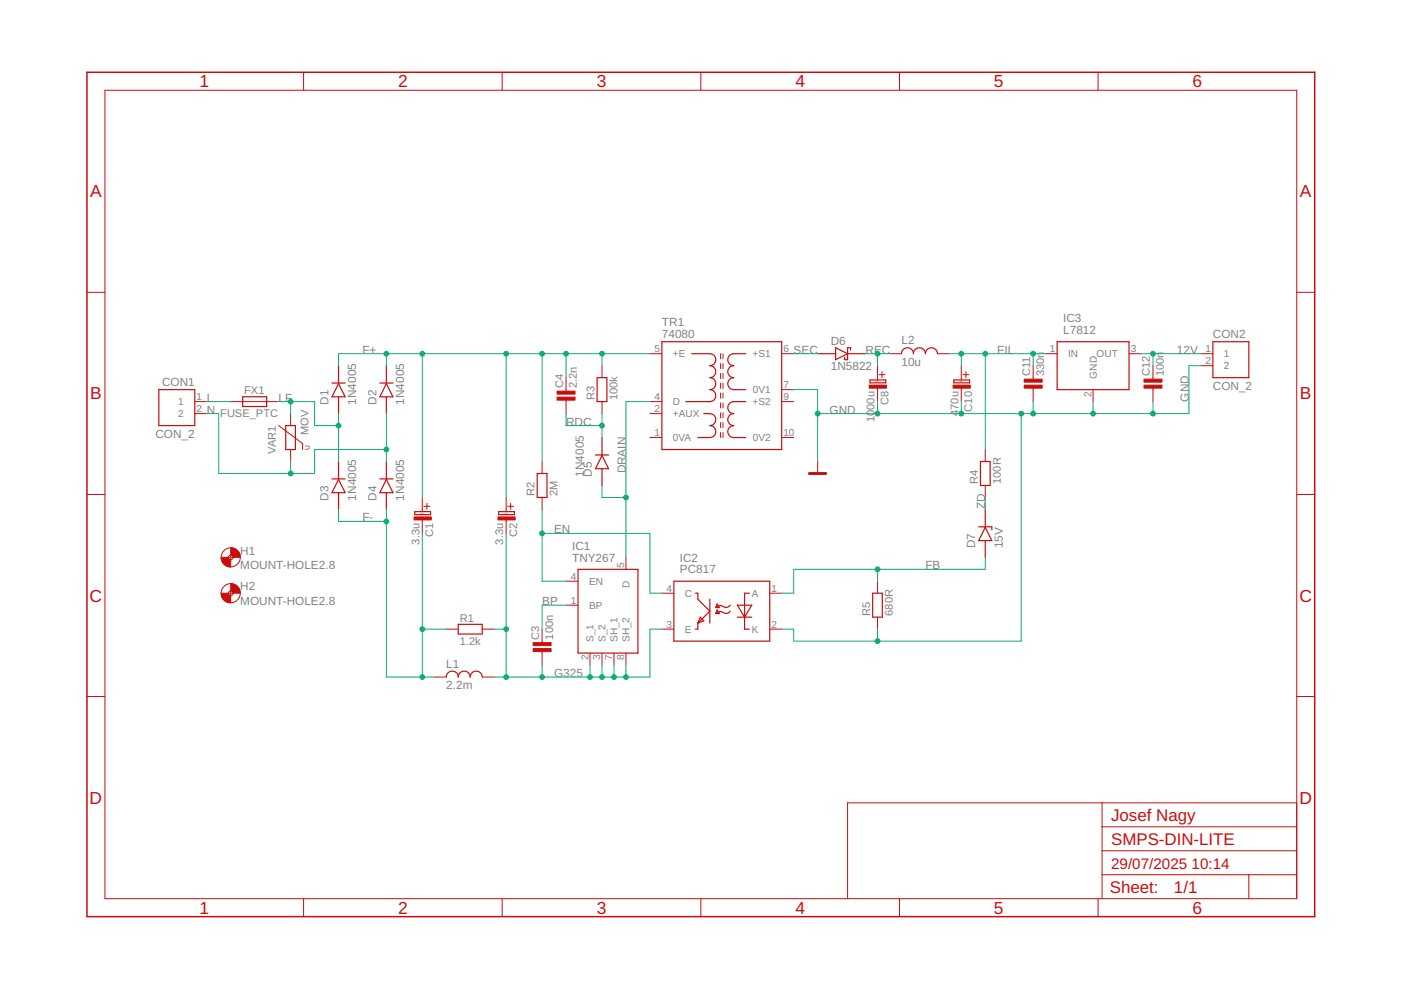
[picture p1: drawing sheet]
<svg xmlns="http://www.w3.org/2000/svg" width="297mm" height="210mm" viewBox="0 0 297 210" stroke-linecap="round" stroke-linejoin="round" font-family="sans-serif">
<g fill="none" stroke="#c90d0c" stroke-width=".25">
<path d="M71.8 77.5v3.8M81.9 77.5v3.8M140.3 72.5h25.4v22.8h-25.4zM146.7 75h3.8a1.27 1.27 0 0 1 1.3 1.3 1.27 1.27 0 0 1-1.3 1.2 1.27 1.27 0 0 1 1.3 1.3 1.27 1.27 0 0 1-1.3 1.3 1.27 1.27 0 0 1 1.3 1.2 1.27 1.27 0 0 1-1.3 1.3 1.27 1.27 0 0 1 1.3 1.3 1.27 1.27 0 0 1-1.3 1.3h-5.1M158.1 75h-2.5a1.27 1.27 0 0 0-1.3 1.3 1.27 1.27 0 0 0 1.3 1.2 1.27 1.27 0 0 0-1.3 1.3 1.27 1.27 0 0 0 1.3 1.3 1.27 1.27 0 0 0-1.3 1.2 1.27 1.27 0 0 0 1.3 1.3h2.5M173.4 75h3.8M177.2 73.7l2.5 1.3-2.5 1.3zM179.7 75h3.8M180.3 74.2v-.5h-.6v2.6h-.6v-.5M191.1 75a1.27 1.27 0 0 1 1.3-1.3 1.27 1.27 0 0 1 1.3 1.3 1.27 1.27 0 0 1 1.2-1.3 1.27 1.27 0 0 1 1.3 1.3 1.27 1.27 0 0 1 1.3-1.3 1.27 1.27 0 0 1 1.3 1.3M224.1 72.5h15.3v10.1h-15.3zM257.2 72.5h7.6v7.6h-7.6z"/>
<path d="M33.7 82.6h7.6v7.6h-7.6zM51.5 84.1h5v2.1h-5zM60.6 90.2h2v5.1h-2zM70.4 81.2h2.8M71.8 81.3l1.4 2.8h-2.8zM71.8 84.1v3.6M71.8 97.9v3.8M80.5 81.2h2.8M81.9 81.3l1.4 2.8h-2.8zM81.9 84.1v3.6M81.9 97.9v3.8M126.2 96.5h2.8"/>
<path d="M126.6 80.1h2.1v5.1h-2.1zM127.6 96.6l1.4 2.8h-2.8zM127.6 92.8v3.8M127.6 99.4v3.5M149.2 87.7a2.53 2.53 0 0 1 2.1 .3 1.28 1.28 0 0 1 .4 1.4 1.28 1.28 0 0 1-1.2 .8 1.27 1.27 0 0 1 1.3 1.3 1.27 1.27 0 0 1-1.3 1.3h-2.5M158.1 85.2h-2.5a1.27 1.27 0 0 0-1.3 1.2 1.27 1.27 0 0 0 1.3 1.3 1.27 1.27 0 0 0-1.3 1.3 1.27 1.27 0 0 0 1.3 1.2 1.27 1.27 0 0 0-1.3 1.3 1.27 1.27 0 0 0 1.3 1.3h2.5M184.5 80.6h3.3v.6h-3.3zM202.2 80.6h3.4v.6h-3.4zM207.9 97.9h2v5h-2zM70.4 101.5h2.8M71.8 104.5v3.5M71.8 101.7l1.4 2.8h-2.8z"/>
<path d="M80.5 101.5h2.8M81.9 101.7l1.4 2.8h-2.8zM81.9 104.5v3.5M87.9 108.5h3.4v.6h-3.4zM105.7 108.5h3.4v.6h-3.4zM113.9 100.4h2.1v5.1h-2.1zM207.5 111.7h2.8v.6M208.9 111.8l1.4 2.8h-2.8zM208.9 108v3.8M208.9 114.6v3.6M97.2 132.4h5v2h-5zM122.6 120.7h12.7v17.8h-12.7z"/>
<path d="M142.9 123.2h20.3v12.7h-20.3zM147.4 125.8h.6v1.2l2.5 2.6-2.5 2.5M148 132.1v1.3h-.6M148.5 130.9l.7 .7-1.2 .5zM150.5 127v5.1M152 128.1l.5 .7h-.7zM152 129.3l.5 .8h-.7zM154.8 128.3l-.7 .5-1.3-.4-.6 .1-.4 .3M154.8 129.6l-.7 .4-1.3-.3-.6 .1-.4 .3M156.3 128.3h3.1l-1.5 2.6zM156.3 130.9h3.1M158.9 125.8h-1v7.6h1"/>
<path d="M185 125.8h2.1v5.1h-2.1zM94.6 143.6a1.27 1.27 0 0 1 1.3-1.3 1.27 1.27 0 0 1 1.3 1.3 1.27 1.27 0 0 1 1.2-1.3 1.27 1.27 0 0 1 1.3 1.3 1.27 1.27 0 0 1 1.3-1.3 1.27 1.27 0 0 1 1.2 1.3"/>
</g>
<g fill="none" stroke="#c90d0c" stroke-width=".21">
<path d="M22.2 19.1h252.7v171.4h-252.7zM64.4 15.3v3.8M106.5 15.3v3.8M148.6 15.3v3.8M190.7 15.3v3.8M232.8 15.3v3.8M18.4 62h3.8M127.6 77.5v2.6M137.8 75h2.5M152.8 75v1.1M152.8 77.1v1.1M152.8 79.2v1.1"/>
<path d="M153.3 75v1.1M153.3 77.1v1.1M153.3 79.2v1.1M165.7 75h2.6M186.1 77.5v3.1M186.4 79.4h1.2M187 78.8v1.3M188.6 75h2.5M198.8 75h2.5M203.8 77.5v3.1M204.2 79.4h1.2M204.8 78.8v1.3"/>
<path d="M219.1 77.5v3.1M221.6 75h2.5M239.4 75h2.5M244.5 77.5v3.1M254.6 75h2.6M254.6 77.5h2.6M274.9 62h3.8M41.3 85.2h2.5M41.3 87.7h2.5M48.9 85.2h10.2M59.1 90.2l5.1 3.8v1.3M61.6 87.7v2.5"/>
<path d="M61.6 95.3v2.6M114.9 97.9v2.5M120 80.1v3M120 84.7v3M127.6 85.2v2.5M137.8 85.2h2.5M137.8 92.8h2.5M137.8 87.7h2.5M152.8 81.3v1M152.8 83.3v1.1M152.8 85.4v1.1M152.8 87.5v1.1"/>
<path d="M152.8 89.6v1.1M152.8 91.7v1.1M153.3 81.3v1M153.3 83.3v1.1M153.3 85.4v1.1M153.3 87.5v1.1M153.3 89.6v1.1M153.3 91.7v1.1M165.7 85.2h2.6M165.7 92.8h2.6M165.7 82.6h2.6M173.4 97.9v2.5"/>
<path d="M186.1 82.1v3.1M203.8 82.1v3.1M208.9 95.3v2.6M219.1 82.1v3.1M231.8 82.6v2.6M244.5 82.1v3.1M18.4 104.8h3.8M48.4 118.2h1M48.9 117.7v1M89.5 105.5v3M89.5 110.1v3M89.9 107.4h1.2"/>
<path d="M90.5 106.7v1.3M107.3 105.5v3M107.3 110.1v3M107.6 107.4h1.3M108.3 106.7v1.3M114.9 105.5v2.5M132.7 118.2v2.5M208.9 102.9v2.6M274.9 104.8h3.8M48.4 125.8h1M48.9 125.3v1M94.6 133.4h2.6"/>
<path d="M102.2 133.4h2.6M114.9 133.4v3M114.9 138v3M120 128.3h2.6M120 123.2h2.6M125.1 138.5v2.5M127.6 138.5v2.5M130.2 138.5v2.5M132.7 138.5v2.5M140.3 125.8h2.6M140.3 133.4h2.6M163.2 125.8h2.5"/>
<path d="M163.2 133.4h2.5M186.1 123.2v2.6M186.1 130.9v2.5M18.4 147.7h3.8M92.1 143.6h2.5M102.2 143.6h2.6M274.9 147.7h3.8M233.7 170.2v20.3M233.7 175.3h41.2M274.9 170.2h-95.2v20.3M64.4 190.5v3.9M106.5 190.5v3.9"/>
<path d="M148.6 190.5v3.9M190.7 190.5v3.9M232.8 190.5v3.9M233.7 185.5h41.2M233.7 180.4h41.2M264.8 185.5v5"/>
<circle cx="48.9" cy="118.2" r="2.03"/>
<circle cx="48.9" cy="118.2" r=".51"/>
<circle cx="48.9" cy="125.8" r="2.03"/>
<circle cx="48.9" cy="125.8" r=".51"/>
</g>
<g fill="#c90d0c" stroke="#c90d0c" stroke-width=".21">
<path d="M87.8 109.6h3.6v.6h-3.6z"/>
<path d="M105.6 109.6h3.6v.6h-3.6z"/>
<path d="M118.1 84.2h3.8v.6h-3.8z"/>
<path d="M118.1 82.9h3.8v.7h-3.8z"/>
<path d="M184.3 81.7h3.6v.6h-3.6z"/>
<path d="M202.1 81.7h3.6v.6h-3.6z"/>
<path d="M217.1 81.7h3.9v.6h-3.9z"/>
<path d="M217.1 80.4h3.9v.6h-3.9z"/>
<path d="M242.5 81.7h3.9v.6h-3.9z"/>
<path d="M242.5 80.4h3.9v.6h-3.9z"/>
<path d="M113 137.5h3.8v.7h-3.8z"/>
<path d="M113 136.2h3.8v.7h-3.8z"/>
</g>
<path d="M171.6 100.4h3.5" fill="none" stroke="#c90d0c" stroke-width=".61"/>
<g fill="#c90d0c" stroke="#c90d0c" stroke-width=".21">
<path d="M48.9 116.1a2 2 0 0 1 2 2.1h-1.5l-.2-.4-.3-.1z" fill-rule="evenodd"/>
<path d="M46.9 118.2h1.5l.1 .3 .4 .2v1.5a2.04 2.04 0 0 1-2-2z" fill-rule="evenodd"/>
<path d="M48.9 123.7a2.04 2.04 0 0 1 2 2.1h-1.5l-.2-.4-.3-.1z" fill-rule="evenodd"/>
<path d="M46.9 125.8h1.5l.1 .3 .4 .2v1.5a2 2 0 0 1-2-2z" fill-rule="evenodd"/>
</g>
<path d="M18.4 15.3h260.3v179.1h-260.3z" fill="none" stroke="#c90d0c" stroke-width=".32"/>
<g fill="none" stroke="#0dab76" stroke-width=".21">
<path d="M81.9 75v2.5M89.5 75v30.5M107.3 75v30.5M114.9 75v22.9M120 75v5.1M127.6 75v2.5M137.8 75h-66v2.5M168.3 75h5.1M183.5 75h5.1M186.1 75v2.5M201.3 75h20.3M203.8 75v2.5"/>
<path d="M208.9 75v20.3M219.1 75v2.5M241.9 75h12.7M244.5 75v2.5M254.6 77.5h-2.5v10.2h-78.7M43.8 85.2h5.1M43.8 87.7h2.6v12.7h20.3v-5.1h15.2M59.1 85.2h7.6v5h5.1M61.6 85.2v2.5M61.6 97.9v2.5M71.8 87.7v10.2M81.9 87.7v10.2"/>
<path d="M120 87.7v2.5h7.6M127.6 87.7v5.1M137.8 85.2h-5.1v33M168.3 82.6h5.1v15.3M186.1 85.2v2.5M203.8 85.2v2.5M216.5 87.7v48.2h-48.2v-2.5h-2.6M219.1 85.2v2.5M231.8 85.2v2.5M244.5 85.2v2.5M71.8 108v2.6h10.1M81.9 108v35.6h10.2"/>
<path d="M89.5 113.1v30.5M107.3 113.1v30.5M114.9 108v15.2h5.1M114.9 113.1h22.9v12.7h2.5M127.6 102.9v2.6h5.1M208.9 118.2v2.5h-40.6v5.1h-2.6M208.9 105.5v2.5M89.5 133.4h5.1M104.8 133.4h2.5M120 128.3h-5.1v5.1M140.3 133.4h-2.5v10.2h-33M186.1 120.7v2.5"/>
<path d="M186.1 133.4v2.5M114.9 141v2.6M125.1 141v2.6M127.6 141v2.6M130.2 141v2.6M132.7 141v2.6"/>
</g>
<g fill="#0dab76" stroke="#0dab76" stroke-width=".21">
<circle cx="61.6" cy="100.4" r=".51"/>
<circle cx="81.9" cy="95.3" r=".51"/>
<circle cx="61.6" cy="85.2" r=".51"/>
<circle cx="71.8" cy="90.2" r=".51"/>
<circle cx="81.9" cy="75" r=".51"/>
<circle cx="127.6" cy="75" r=".51"/>
<circle cx="120" cy="75" r=".51"/>
<circle cx="89.5" cy="75" r=".51"/>
<circle cx="107.3" cy="75" r=".51"/>
<circle cx="114.9" cy="75" r=".51"/>
<circle cx="89.5" cy="133.4" r=".51"/>
<circle cx="89.5" cy="143.6" r=".51"/>
<circle cx="81.9" cy="110.6" r=".51"/>
<circle cx="132.7" cy="105.5" r=".51"/>
<circle cx="127.6" cy="90.2" r=".51"/>
<circle cx="107.3" cy="143.6" r=".51"/>
<circle cx="130.2" cy="143.6" r=".51"/>
<circle cx="127.6" cy="143.6" r=".51"/>
<circle cx="125.1" cy="143.6" r=".51"/>
<circle cx="114.9" cy="143.6" r=".51"/>
<circle cx="107.3" cy="133.4" r=".51"/>
<circle cx="132.7" cy="143.6" r=".51"/>
<circle cx="114.9" cy="113.1" r=".51"/>
<circle cx="186.1" cy="75" r=".51"/>
<circle cx="203.8" cy="75" r=".51"/>
<circle cx="208.9" cy="75" r=".51"/>
<circle cx="219.1" cy="75" r=".51"/>
<circle cx="186.1" cy="87.7" r=".51"/>
<circle cx="203.8" cy="87.7" r=".51"/>
<circle cx="173.4" cy="87.7" r=".51"/>
<circle cx="244.5" cy="87.7" r=".51"/>
<circle cx="231.8" cy="87.7" r=".51"/>
<circle cx="216.5" cy="87.7" r=".51"/>
<circle cx="219.1" cy="87.7" r=".51"/>
<circle cx="186.1" cy="135.9" r=".51"/>
<circle cx="186.1" cy="120.7" r=".51"/>
<circle cx="244.5" cy="75" r=".51"/>
</g>
<g font-size="3.7" fill="#c90d0c">
<text x="42.3" y="18.5">1</text>
<text x="84.4" y="18.5">2</text>
<text x="126.5" y="18.5">3</text>
<text x="168.6" y="18.5">4</text>
<text x="210.7" y="18.5">5</text>
<text x="252.9" y="18.5">6</text>
<text x="19.1" y="41.8">A</text>
<text x="275.6" y="41.8">A</text>
<text x="19.1" y="84.7">B</text>
<text x="275.6" y="84.7">B</text>
<text x="19" y="127.5">C</text>
<text x="275.5" y="127.5">C</text>
<text x="19" y="170.4">D</text>
<text x="275.5" y="170.4">D</text>
<text x="42.3" y="193.7">1</text>
<text x="84.4" y="193.7">2</text>
<text x="126.5" y="193.7">3</text>
<text x="168.6" y="193.7">4</text>
<text x="210.7" y="193.7">5</text>
<text x="252.9" y="193.7">6</text>
</g>
<g font-size="3.6" fill="#c90d0c">
<text x="235.6" y="174">Josef Nagy</text>
<text x="235.6" y="179.1">SMPS-DIN-LITE</text>
<text x="235.3" y="189.4">Sheet:</text>
<text x="248.9" y="189.3">1/1</text>
</g>
<g font-size="3.2" fill="#c90d0c">
<text x="235.6" y="184.2">29/07/2025</text>
<text x="252.6" y="184.2">10:14</text>
</g>
<g font-size="2.5" fill="#808080">
<text x="140.3" y="71.6">74080</text>
<text x="140.3" y="69">TR1</text>
<text x="225.4" y="70.8">L7812</text>
<text x="225.4" y="68.3">IC3</text>
<text x="257.2" y="71.7">CON2</text>
<text x="76.8" y="75">F+</text>
<text x="168.3" y="75">SEC</text>
<text x="176.1" y="73.1">D6</text>
<text x="183.5" y="75">REC</text>
<text x="191.1" y="77.5">10u</text>
<text x="191.1" y="73">L2</text>
<text x="211.4" y="75">FIL</text>
<text x="249.5" y="75">12V</text>
<text x="34.3" y="81.9">CON1</text>
<text x="176.1" y="78.4">1N5822</text>
<text x="257.2" y="82.6">CON_2</text>
<text x="43.8" y="85.2">L</text>
<text x="43.8" y="87.7">N</text>
<text x="59.1" y="85.2">LF</text>
<text x="69.6" y="85.8" transform="rotate(-90 69.6 85.8)">D1</text>
<text x="75.5" y="85.8" transform="rotate(-90 75.5 85.8)">1N4005</text>
<text x="79.8" y="85.8" transform="rotate(-90 79.8 85.8)">D2</text>
<text x="85.7" y="85.8" transform="rotate(-90 85.7 85.8)">1N4005</text>
<text x="175.9" y="87.7">GND</text>
<text x="252.1" y="85.2" transform="rotate(-90 252.1 85.2)">GND</text>
<text x="33" y="92.8">CON_2</text>
<text x="120" y="90.2">RDC</text>
<text x="123.8" y="101" transform="rotate(-90 123.8 101)">1N4005</text>
<text x="125.5" y="101" transform="rotate(-90 125.5 101)">D5</text>
<text x="132.7" y="100.4" transform="rotate(-90 132.7 100.4)">DRAIN</text>
<text x="69.6" y="106.1" transform="rotate(-90 69.6 106.1)">D3</text>
<text x="75.5" y="106.1" transform="rotate(-90 75.5 106.1)">1N4005</text>
<text x="79.8" y="106.1" transform="rotate(-90 79.8 106.1)">D4</text>
<text x="85.7" y="106.1" transform="rotate(-90 85.7 106.1)">1N4005</text>
<text x="76.8" y="110.5">F-</text>
<text x="117.5" y="113.1">EN</text>
<text x="208.9" y="108" transform="rotate(-90 208.9 108)">ZD</text>
<text x="50.9" y="117.6">H1</text>
<text x="121.3" y="119.1">TNY267</text>
<text x="121.3" y="116.5">IC1</text>
<text x="144.1" y="119.1">IC2</text>
<text x="206.8" y="116.3" transform="rotate(-90 206.8 116.3)">D7</text>
<text x="212.6" y="116.3" transform="rotate(-90 212.6 116.3)">15V</text>
<text x="50.9" y="120.6">MOUNT-HOLE2.8</text>
<text x="50.9" y="125.2">H2</text>
<text x="144.1" y="121.6">PC817</text>
<text x="196.2" y="120.7">FB</text>
<text x="50.9" y="128.2">MOUNT-HOLE2.8</text>
<text x="114.9" y="128.3">BP</text>
<text x="94.6" y="141.5">L1</text>
<text x="117.5" y="143.6">G325</text>
<text x="94.6" y="146.1">2.2m</text>
</g>
<g font-size="2.3" fill="#808080">
<text x="51.8" y="83.6">FX1</text>
<text x="119.4" y="82.3" transform="rotate(-90 119.4 82.3)">C4</text>
<text x="122.3" y="82.3" transform="rotate(-90 122.3 82.3)">2.2n</text>
<text x="218.4" y="79.8" transform="rotate(-90 218.4 79.8)">C11</text>
<text x="221.4" y="79.8" transform="rotate(-90 221.4 79.8)">330n</text>
<text x="243.8" y="79.8" transform="rotate(-90 243.8 79.8)">C12</text>
<text x="246.8" y="79.8" transform="rotate(-90 246.8 79.8)">100n</text>
<text x="46.7" y="88.4">FUSE_PTC</text>
<text x="126.1" y="84.8" transform="rotate(-90 126.1 84.8)">R3</text>
<text x="130.9" y="84.8" transform="rotate(-90 130.9 84.8)">100k</text>
<text x="185.4" y="89.5" transform="rotate(-90 185.4 89.5)">1000u</text>
<text x="188.4" y="85.9" transform="rotate(-90 188.4 85.9)">C8</text>
<text x="203.2" y="88.2" transform="rotate(-90 203.2 88.2)">470u</text>
<text x="206.1" y="87.2" transform="rotate(-90 206.1 87.2)">C10</text>
<text x="65.4" y="92.2" transform="rotate(-90 65.4 92.2)">MOV</text>
<text x="58.5" y="96.3" transform="rotate(-90 58.5 96.3)">VAR1</text>
<text x="113.4" y="105.1" transform="rotate(-90 113.4 105.1)">R2</text>
<text x="118.2" y="105.1" transform="rotate(-90 118.2 105.1)">2M</text>
<text x="207.3" y="102.6" transform="rotate(-90 207.3 102.6)">R4</text>
<text x="212.2" y="102.6" transform="rotate(-90 212.2 102.6)">100R</text>
<text x="91.9" y="113.9" transform="rotate(-90 91.9 113.9)">C1</text>
<text x="109.6" y="113.9" transform="rotate(-90 109.6 113.9)">C2</text>
<text x="88.9" y="115.5" transform="rotate(-90 88.9 115.5)">3.3u</text>
<text x="106.7" y="115.5" transform="rotate(-90 106.7 115.5)">3.3u</text>
<text x="97.5" y="131.8">R1</text>
<text x="184.5" y="130.5" transform="rotate(-90 184.5 130.5)">R5</text>
<text x="189.3" y="130.5" transform="rotate(-90 189.3 130.5)">680R</text>
<text x="97.5" y="136.7">1.2k</text>
<text x="114.3" y="135.6" transform="rotate(-90 114.3 135.6)">C3</text>
<text x="117.2" y="135.6" transform="rotate(-90 117.2 135.6)">100n</text>
</g>
<g font-size="2.1" fill="#808080">
<text x="138.8" y="74.6">5</text>
<text x="142.7" y="75.8">+E</text>
<text x="159.5" y="75.8">+S1</text>
<text x="166.1" y="74.6">6</text>
<text x="222.6" y="74.6">1</text>
<text x="226.5" y="75.8">IN</text>
<text x="232.5" y="75.8">OUT</text>
<text x="239.7" y="74.6">3</text>
<text x="255.6" y="74.6">1</text>
<text x="255.6" y="77.2">2</text>
<text x="259.5" y="75.8">1</text>
<text x="159.6" y="83.4">0V1</text>
<text x="166.1" y="82.3">7</text>
<text x="232.5" y="80.3" transform="rotate(-90 232.5 80.3)">GND</text>
<text x="259.5" y="78.3">2</text>
<text x="37.8" y="85.9">1</text>
<text x="37.8" y="88.5">2</text>
<text x="41.6" y="84.8">1</text>
<text x="41.6" y="87.3">2</text>
<text x="138.8" y="87.3">2</text>
<text x="138.8" y="84.8">4</text>
<text x="142.7" y="88.5">+AUX</text>
<text x="142.7" y="85.9">D</text>
<text x="159.5" y="85.9">+S2</text>
<text x="166.1" y="84.8">9</text>
<text x="231.4" y="84.2" transform="rotate(-90 231.4 84.2)">2</text>
<text x="138.8" y="92.4">1</text>
<text x="142.7" y="93.5">0VA</text>
<text x="159.6" y="93.5">0V2</text>
<text x="166.1" y="92.4">10</text>
<text x="121" y="122.9">4</text>
<text x="124.9" y="124">EN</text>
<text x="132.4" y="120.3" transform="rotate(-90 132.4 120.3)">5</text>
<text x="133.5" y="124.6" transform="rotate(-90 133.5 124.6)">D</text>
<text x="141.3" y="125.4">4</text>
<text x="163.5" y="125.4">1</text>
<text x="121" y="128">1</text>
<text x="124.9" y="129.1">BP</text>
<text x="145.2" y="126.5">C</text>
<text x="159.4" y="126.5">A</text>
<text x="125.9" y="136.1" transform="rotate(-90 125.9 136.1)">S_1</text>
<text x="128.4" y="136.1" transform="rotate(-90 128.4 136.1)">S_2</text>
<text x="130.9" y="136.1" transform="rotate(-90 130.9 136.1)">SH_1</text>
<text x="133.5" y="136.1" transform="rotate(-90 133.5 136.1)">SH_2</text>
<text x="141.3" y="133">3</text>
<text x="145.2" y="134.2">E</text>
<text x="159.4" y="134.2">K</text>
<text x="163.5" y="133">2</text>
<text x="124.7" y="140" transform="rotate(-90 124.7 140)">2</text>
<text x="127.3" y="140" transform="rotate(-90 127.3 140)">3</text>
<text x="129.8" y="140" transform="rotate(-90 129.8 140)">7</text>
<text x="132.4" y="140" transform="rotate(-90 132.4 140)">8</text>
</g>
<text font-size="1.4" fill="#c90d0c" x="65.7" y="95.3" transform="rotate(-90 65.7 95.3)">U</text>
<g font-size=".3" fill="#f00">
<text x="185.6" y="81">PaJa</text>
<text x="203.3" y="81">PaJa</text>
<text x="89.1" y="109">PaJa</text>
<text x="106.8" y="109">PaJa</text>
</g>
</svg>
